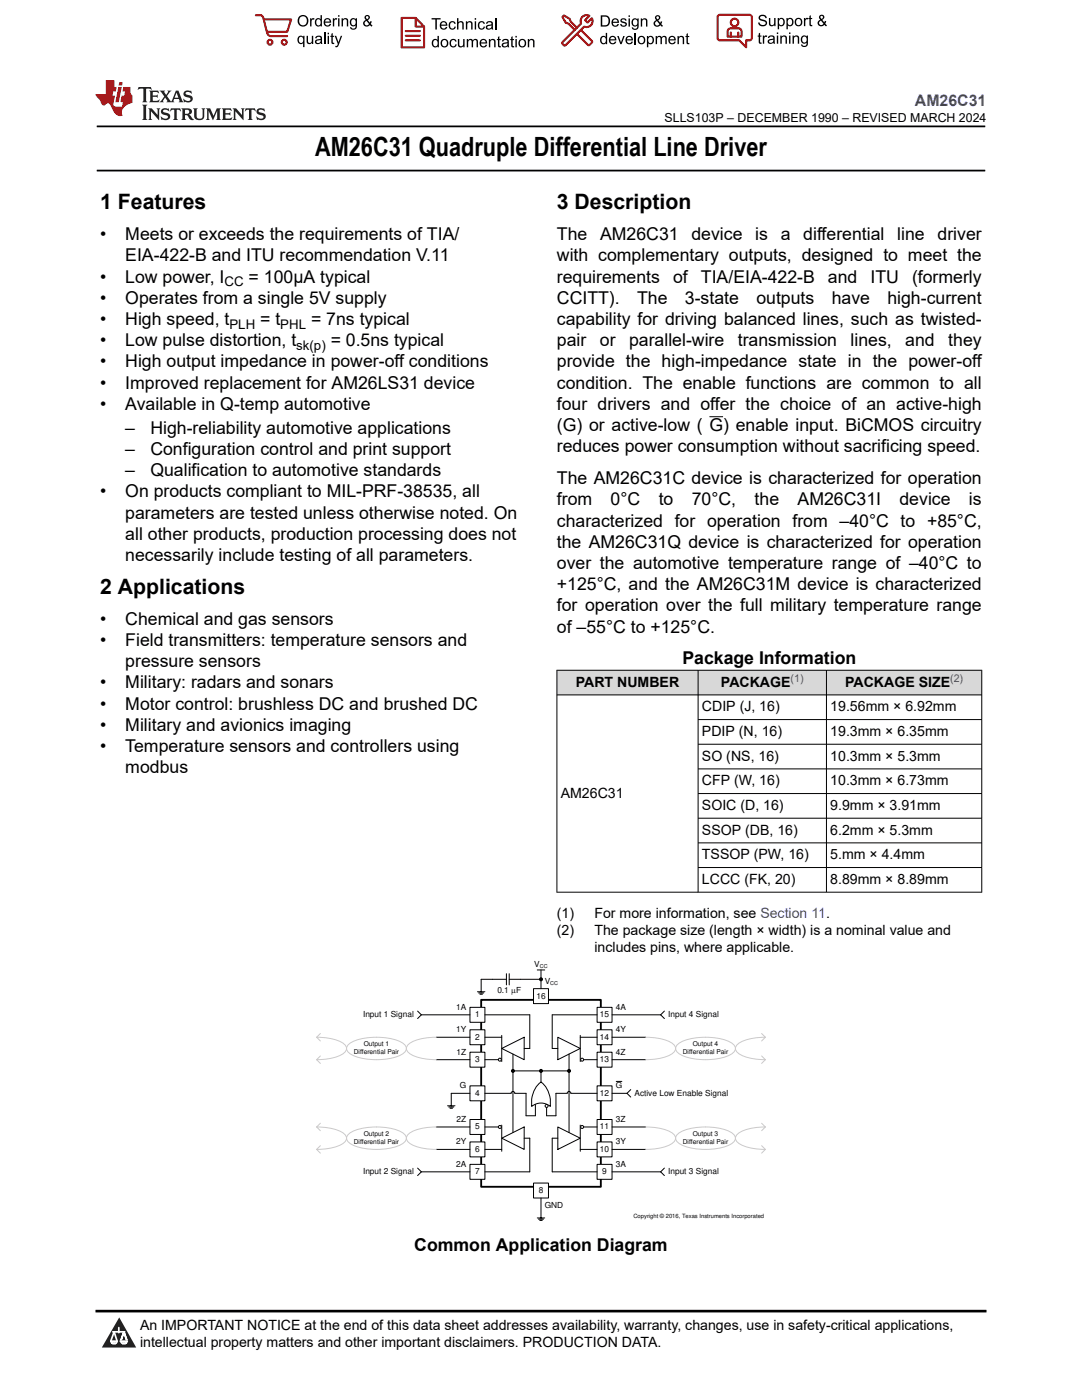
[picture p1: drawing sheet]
<svg xmlns="http://www.w3.org/2000/svg" width="216mm" height="279mm" viewBox="0 0 216 279" stroke-linecap="round" stroke-linejoin="round" font-family="sans-serif">
<path d="M19.3 25.2h177.3M19.3 34h177.3" fill="none" stroke="#000" stroke-width=".35"/>
<path d="M141.6 83.2h2.7" fill="none" stroke="#000" stroke-width=".2"/>
<g fill="#d8d8d8">
<path d="M111.1 133.8h84.8v4.9h-84.8z" fill-rule="evenodd"/>
<path d="M111.2 133.8h28v4.8h-28z" fill-rule="evenodd"/>
<path d="M139.4 133.8h25.4v4.8h-25.4z" fill-rule="evenodd"/>
<path d="M165 133.8h30.8v4.8h-30.8z" fill-rule="evenodd"/>
</g>
<g fill="none" stroke="#000" stroke-width=".2">
<path d="M111.1 133.8h84.9M111.1 138.7h84.9M111.1 133.7v44.4M139.3 133.7v44.4M164.9 133.7v44.4M195.9 133.7v44.4M139.3 143.6h56.7M139.3 148.5h56.7M139.3 153.4h56.7M139.3 158.4h56.7M139.3 163.3h56.7M139.3 168.2h56.7"/>
<path d="M139.3 173.1h56.7M196 178.1h-84.9"/>
</g>
<path d="M96 199.5h23.9v37.4h-23.9z" fill="none" stroke="#000" stroke-width=".37"/>
<path d="M93.8 201h3v3h-3z" fill-rule="evenodd" fill="#fff"/>
<path d="M93.8 201h3v3h-3z" fill="none" stroke="#000" stroke-width=".2"/>
<path d="M93.8 205.5h3v3h-3z" fill-rule="evenodd" fill="#fff"/>
<path d="M93.8 205.5h3v3h-3z" fill="none" stroke="#000" stroke-width=".2"/>
<path d="M93.8 210h3v3h-3z" fill-rule="evenodd" fill="#fff"/>
<path d="M93.8 210h3v3h-3z" fill="none" stroke="#000" stroke-width=".2"/>
<path d="M93.8 216.7h3v3h-3z" fill-rule="evenodd" fill="#fff"/>
<path d="M93.8 216.7h3v3h-3z" fill="none" stroke="#000" stroke-width=".2"/>
<path d="M93.8 223.4h3v3h-3z" fill-rule="evenodd" fill="#fff"/>
<path d="M93.8 223.4h3v3h-3z" fill="none" stroke="#000" stroke-width=".2"/>
<path d="M93.8 227.9h3v3h-3z" fill-rule="evenodd" fill="#fff"/>
<path d="M93.8 227.9h3v3h-3z" fill="none" stroke="#000" stroke-width=".2"/>
<path d="M93.8 232.4h3v3h-3z" fill-rule="evenodd" fill="#fff"/>
<path d="M93.8 232.4h3v3h-3z" fill="none" stroke="#000" stroke-width=".2"/>
<path d="M106.5 236.1h2.9v3h-2.9z" fill-rule="evenodd" fill="#fff"/>
<path d="M106.5 236.1h2.9v3h-2.9z" fill="none" stroke="#000" stroke-width=".2"/>
<path d="M106.5 197.3h2.9v3h-2.9z" fill-rule="evenodd" fill="#fff"/>
<path d="M106.5 197.3h2.9v3h-2.9z" fill="none" stroke="#000" stroke-width=".2"/>
<path d="M119.1 201h3v3h-3z" fill-rule="evenodd" fill="#fff"/>
<path d="M119.1 201h3v3h-3z" fill="none" stroke="#000" stroke-width=".2"/>
<path d="M119.1 205.5h3v3h-3z" fill-rule="evenodd" fill="#fff"/>
<path d="M119.1 205.5h3v3h-3z" fill="none" stroke="#000" stroke-width=".2"/>
<path d="M119.1 210h3v3h-3z" fill-rule="evenodd" fill="#fff"/>
<path d="M119.1 210h3v3h-3z" fill="none" stroke="#000" stroke-width=".2"/>
<path d="M119.1 216.7h3v3h-3z" fill-rule="evenodd" fill="#fff"/>
<path d="M119.1 216.7h3v3h-3z" fill="none" stroke="#000" stroke-width=".2"/>
<path d="M119.1 223.4h3v3h-3z" fill-rule="evenodd" fill="#fff"/>
<path d="M119.1 223.4h3v3h-3z" fill="none" stroke="#000" stroke-width=".2"/>
<path d="M119.1 227.9h3v3h-3z" fill-rule="evenodd" fill="#fff"/>
<path d="M119.1 227.9h3v3h-3z" fill="none" stroke="#000" stroke-width=".2"/>
<path d="M119.1 232.4h3v3h-3z" fill-rule="evenodd" fill="#fff"/>
<path d="M96.8 202.5h8.9M100.1 209.2l4.5-2.2v4.5zM100.1 206.6v5.3M119.1 232.4h3v3h-3z" fill="none" stroke="#000" stroke-width=".2"/>
<circle cx="99.7" cy="211.5" r=".3" fill="#fff"/>
<g fill="none" stroke="#000" stroke-width=".2">
<path d="M96.8 207h3.3M96.8 211.5h2.6M105.7 202.5v6.7h-1.1M111.3 207l4.5 2.2-4.5 2.3zM115.8 206.6v5.3"/>
<circle cx="99.7" cy="211.5" r=".3"/>
</g>
<circle cx="116.2" cy="211.5" r=".3" fill="#fff"/>
<g fill="none" stroke="#000" stroke-width=".2">
<path d="M115.8 207h3.3M116.5 211.5h2.6M119.1 202.5h-8.9v6.7h1.1M100.1 227.2l4.5-2.3v4.5zM100.1 224.5v5.3"/>
<circle cx="116.2" cy="211.5" r=".3"/>
</g>
<circle cx="99.7" cy="224.9" r=".3" fill="#fff"/>
<g fill="none" stroke="#000" stroke-width=".2">
<path d="M96.8 229.4h3.3M96.8 224.9h2.6M104.6 227.2h1.1v6.7h-8.9M110.2 233.9h8.9M111.3 224.9l4.5 2.3-4.5 2.2zM115.8 224.5v5.3"/>
<circle cx="99.7" cy="224.9" r=".3"/>
</g>
<circle cx="116.2" cy="224.9" r=".3" fill="#fff"/>
<g fill="none" stroke="#000" stroke-width=".2">
<path d="M102.4 213.7h11.1M107.6 216.2l.3-.2a5.2 5.2 0 0 1 1.9 4.8 2.92 2.92 0 0 0-3.7 0 5.6 5.6 0 0 1 1.5-4.6zM106.8 220.4v2.3M109.1 221v1.7M111.3 227.2h-1.1v6.7M115.8 229.4h3.3M116.5 224.9h2.6"/>
<circle cx="116.2" cy="224.9" r=".3"/>
</g>
<circle cx="109.1" cy="220.7" r=".3" fill="#fff"/>
<g fill="none" stroke="#000" stroke-width=".2">
<path d="M95.3 197.9h1.5M95.5 198.2h1M95.8 198.4h.5M101 194.3v2.3M101 195.4h-5v2.5M101.6 194.3v2.3M101.6 195.4h6.3M107.2 193.6h1.5M107.9 193.6v3.7M83.3 201.8l.8 .7M84.1 202.5h9.7M84.1 202.5l-.8 .8"/>
<path d="M87.1 207h6.7M87.1 211.5h6.7M93.8 218.2h-3.8v2.5M96.8 218.2h5.2a.37 .37 0 0 1 .4-.4 .37 .37 0 0 1 .3 .4h2.3v4.5h1.8M102.4 210.4v15.6M107.9 213.7v2.3M113.5 210.4v15.6M119.1 218.2h-5.2a.37 .37 0 0 0-.4-.4 .37 .37 0 0 0-.3 .4h-2.3v4.5h-1.8M122.1 218.2h3M122.1 202.5h9.7M122.1 207h6.7M122.1 211.5h6.7"/>
<path d="M123 215.8h1.1M125.1 218.2l.8 .7M125.9 217.5l-.8 .7M131.8 202.5l.8 .8M132.6 201.8l-.8 .7M83.3 233.1l.8 .8M84.1 233.9h9.7M84.1 233.9l-.8 .7M87.1 224.9h6.7M87.1 229.4h6.7M89.3 220.7h1.5M89.5 220.9h1"/>
<path d="M89.8 221.2h.5M107.9 239.1v4M122.1 233.9h9.7M122.1 224.9h6.7M122.1 229.4h6.7M131.8 233.9l.8 .7M132.6 233.1l-.8 .8M107.2 243.1h1.5M107.5 243.3h.9M107.7 243.6h.5"/>
<circle cx="107.9" cy="195.4" r=".3"/>
<circle cx="102.4" cy="213.7" r=".3"/>
<circle cx="107.9" cy="213.7" r=".3"/>
<circle cx="113.5" cy="213.7" r=".3"/>
<circle cx="109.1" cy="220.7" r=".3"/>
</g>
<g fill="#000">
<circle cx="107.9" cy="195.4" r=".3"/>
<circle cx="102.4" cy="213.7" r=".3"/>
<circle cx="107.9" cy="213.7" r=".3"/>
<circle cx="113.5" cy="213.7" r=".3"/>
</g>
<g fill="none" stroke="#cacaca" stroke-width=".2">
<path d="M63.2 207h1.1a7.7 7.7 0 0 1 4.5 1.5l.3 .3a1.93 1.93 0 0 0 1.5 1.9 13 13 0 0 0 9.7-.3 1.72 1.72 0 0 0 .9-1.6 5.2 5.2 0 0 1 3.8-1.7l2.1-.1M63.2 211.5l1.1-.1a7.7 7.7 0 0 0 4.5-1.4l.3-.4a1.93 1.93 0 0 1 1.5-1.8 13 13 0 0 1 9.7 .3 1.72 1.72 0 0 1 .9 1.5 5.2 5.2 0 0 0 3.8 1.7l2.1 .2M63.2 211.5l.7 .7M63.2 207l.7 .8M63.9 210.7l-.7 .8M63.9 206.3l-.7 .7M128.8 207h1.1a7.7 7.7 0 0 1 4.5 1.5l.3 .3a1.93 1.93 0 0 0 1.5 1.9 13 13 0 0 0 9.7-.3 1.72 1.72 0 0 0 .9-1.6 5.2 5.2 0 0 1 3.8-1.7l2.1-.1M128.8 211.5l1.1-.1a7.7 7.7 0 0 0 4.5-1.4l.3-.4a1.93 1.93 0 0 1 1.5-1.8 13 13 0 0 1 9.7 .3 1.72 1.72 0 0 1 .9 1.5 5.2 5.2 0 0 0 3.8 1.7l2.1 .2M152 206.3l.7 .7M152 210.7l.7 .8M152.7 207l-.7 .8M152.7 211.5l-.7 .7"/>
<path d="M63.2 224.9h1.1a7.7 7.7 0 0 1 4.5 1.5l.3 .3a1.93 1.93 0 0 0 1.5 1.9 13 13 0 0 0 9.7-.3 1.72 1.72 0 0 0 .9-1.6 5.2 5.2 0 0 1 3.8-1.6l2.1-.2M63.2 229.4h1.1a7.7 7.7 0 0 0 4.5-1.5l.3-.3a1.93 1.93 0 0 1 1.5-1.9 13 13 0 0 1 9.7 .3 1.72 1.72 0 0 1 .9 1.6 5.2 5.2 0 0 0 3.8 1.6l2.1 .2M63.2 229.4l.7 .7M63.2 224.9l.7 .8M63.9 228.6l-.7 .8M63.9 224.2l-.7 .7M128.8 224.9h1.1a7.7 7.7 0 0 1 4.5 1.5l.3 .3a1.93 1.93 0 0 0 1.5 1.9 13 13 0 0 0 9.7-.3 1.72 1.72 0 0 0 .9-1.6 5.2 5.2 0 0 1 3.8-1.6l2.1-.2M128.8 229.4h1.1a7.7 7.7 0 0 0 4.5-1.5l.3-.3a1.93 1.93 0 0 1 1.5-1.9 13 13 0 0 1 9.7 .3 1.72 1.72 0 0 1 .9 1.6 5.2 5.2 0 0 0 3.8 1.6l2.1 .2M152 224.2l.7 .7M152 228.6l.7 .8M152.7 224.9l-.7 .8M152.7 229.4l-.7 .7"/>
</g>
<path d="M0 0h215.9v23.8h-215.9z" fill-rule="evenodd" fill="#fff"/>
<path d="M27.7 17.4l-.2 .6 .5-.3h.6v.1v2.2l-.2 .4h1l-.2-.4v-2.2v-.1h.5l.5 .3-.1-.6zM29.8 18.1l.2 .4v1.5l-.2 .4h1.9l.1-.6a1.08 1.08 0 0 1-1.3 .2v-.7h.6l.4 .2v-.6l-.4 .2h-.6v-.6l.2-.1a1 1 0 0 1 1 .2l-.1-.5zM31.8 18.1l1 1.1-1 1.2h.9l-.2-.2 .4-.7 .5 .7-.2 .2h1.6l-.2-.2 .1-.4h1l.1 .4-.1 .2h.9l-.2-.3-.8-2h-.5l-1 2.2-.8-1.1 .9-1.1h-.8l.2 .2-.5 .7-.3-.7 .1-.2zM35.2 18.5l.4 1h-.8zM36.8 18.2a.65 .65 0 0 0-.2 .7 .65 .65 0 0 0 .6 .5l.7 .2 .1 .2a.79 .79 0 0 1-.7 .4 .79 .79 0 0 1-.7-.5l.1 .7 .2-.1a.93 .93 0 0 0 1.1 .1 .93 .93 0 0 0 .4-1 1.46 1.46 0 0 0-1.2-.6l-.1-.3a1.09 1.09 0 0 1 1.2 .2l-.2-.6-.1 .1-.6-.2zM28.4 20.9l.2 .4v2.3l-.2 .3h1l-.2-.3v-2.3l.2-.4zM29.6 21.6l.2 .4v1.6l-.2 .3h.8l-.3-.3v-1.4l1.7 1.8v-2l.2-.4h-.8l.2 .2 .1 1.1-1.2-1.3zM32.3 21.8a.65 .65 0 0 0-.2 .7 .65 .65 0 0 0 .7 .4l.6 .2 .1 .2a.79 .79 0 0 1-.7 .4 .79 .79 0 0 1-.7-.5l.1 .7 .2-.1a.93 .93 0 0 0 1.1 .1 .93 .93 0 0 0 .4-.9 1.46 1.46 0 0 0-1.2-.6l-.1-.4a1.09 1.09 0 0 1 1.2 .2l-.2-.6-.1 .1-.6-.1zM34.1 21.6l-.1 .7a.63 .63 0 0 1 .7-.4l.1 1.7-.3 .3h1l-.2-.3v-1.7a.66 .66 0 0 1 .8 .4l-.1-.7zM36.2 21.6l.2 .4v1.6l-.2 .3h.9l-.2-.2v-.7h.5l.1 .2a.79 .79 0 0 0 1.2 .6l-1-.9a.61 .61 0 0 0 .6-.6 .61 .61 0 0 0-.5-.6zM36.9 21.9h.2a.47 .47 0 0 1 .5 .1 .47 .47 0 0 1 .1 .5l-.2 .2h-.6zM38.5 21.6l.2 .2a2.27 2.27 0 0 0 .4 2 1.04 1.04 0 0 0 1.7-.7v-1.3l.2-.2h-.8l.2 .4v1.1a.6 .6 0 0 1-.6 .6 .6 .6 0 0 1-.6-.6v-1.1l.3-.4zM41.1 21.6l.2 .4v1.6l-.2 .3h.7l-.2-.3v-1.5l.9 1.9 .8-1.9v1.5l-.2 .3h1l-.3-.3v-1.6l.3-.4h-.8l-.7 1.5-.7-1.5zM44.3 21.6l.2 .4v1.6l-.2 .3h1.9l.1-.5a1.09 1.09 0 0 1-1.3 .1v-.6h.6l.4 .1v-.6l-.4 .2h-.6v-.6l.2-.1a1.01 1.01 0 0 1 1 .3l-.1-.6zM46.4 21.6l.3 .4v1.6l-.3 .3h.8l-.2-.3v-1.4l1.6 1.8v-2l.2-.4h-.7l.2 .2v1.1l-1.2-1.3zM49 21.6l-.1 .7a.63 .63 0 0 1 .8-.4v1.7l-.3 .3h1l-.2-.3v-1.7a.66 .66 0 0 1 .8 .4l-.1-.7zM51.4 21.8a.65 .65 0 0 0-.2 .7 .65 .65 0 0 0 .6 .4l.6 .2 .2 .2a.79 .79 0 0 1-.8 .4 .79 .79 0 0 1-.6-.5l.1 .7 .2-.1a.93 .93 0 0 0 1 .1 .93 .93 0 0 0 .5-.9 1.46 1.46 0 0 0-1.3-.6l-.1-.4a1.09 1.09 0 0 1 1.3 .2l-.2-.6-.2 .1-.5-.1z" fill="#231f20"/>
<path d="M21.1 16v2.8h-2.1l.1 .3 .9 1a.95 .95 0 0 0 .9 .9 .59 .59 0 0 1 .6-.4 .59 .59 0 0 1 .5 .4l.4 .8a1.59 1.59 0 0 0 2.1 1.3 1.61 1.61 0 0 1 1-2.2l1-.4-.1-1.5a1.59 1.59 0 0 1-.4-1.6h-1.4l-.2 .9h.5l-.1 .8h-.5l-.2 1v.2l.4 .1-.2 .9h-.6a.73 .73 0 0 1-1.1-.7l.3-1.5h-.5l.2-.8h.5l.2-.9h-.5v-1.4zM23.6 17.4l-.6 3h.7l.6-3zM23.8 16.4l-.1 .7h.7l.1-.7z" fill="#ed1c24"/>
<g fill="#000">
<path d="M59.4 4.2a1.12 1.12 0 0 1 2.2 0 1.12 1.12 0 0 1-2.2 0zM59.9 3.5a.89 .89 0 0 0-.1 1.1 .89 .89 0 0 0 1.1 .4 .88 .88 0 0 0 .3-1.3 .88 .88 0 0 0-1.3-.2z" fill-rule="evenodd"/>
<path d="M59.5 7.3l.5-.2 .5 .3v-.3h.3v2.3h-.3v-.8a.74 .74 0 0 1-1 0 .74 .74 0 0 1-.1-1zM59.8 7.5a.57 .57 0 0 0-.2 .7 .57 .57 0 0 0 .8 .2 .57 .57 0 0 0 .1-.7 .57 .57 0 0 0-.7-.2z" fill-rule="evenodd"/>
<path d="M61.9 3.6h.2v.3l.2-.2 .3-.1 .2 .1-.1 .3a.36 .36 0 0 0-.5 0 .36 .36 0 0 0 0 .4v.9h-.3z" fill-rule="evenodd"/>
<path d="M61.2 7.1h.3v.9a.41 .41 0 0 0 .4 .6 .41 .41 0 0 0 .3-.6v-.9h.3v1.7h-.2v-.3a.58 .58 0 0 1-.7 .3 .58 .58 0 0 1-.4-.6z" fill-rule="evenodd"/>
<path d="M63 3.8l.5-.2 .5 .2v-.8h.2v2.3h-.2v-.2a.75 .75 0 0 1-1-.1 .75 .75 0 0 1-.1-1zM63.2 4a.57 .57 0 0 0-.1 .7 .57 .57 0 0 0 .8 .2 .57 .57 0 0 0 .1-.7 .57 .57 0 0 0-.8-.2z" fill-rule="evenodd"/>
<path d="M63 7.3a.74 .74 0 0 1 1-.1 .74 .74 0 0 1 .3 .9v.7h-.3v-.2a.57 .57 0 0 1-.8 .2 .57 .57 0 0 1-.2-.8l1-.3a.41 .41 0 0 0-.4-.4 .41 .41 0 0 0-.4 .4l-.3-.1zM63.2 8.2a.35 .35 0 0 0 .2 .5 .35 .35 0 0 0 .5-.3l.1-.4z" fill-rule="evenodd"/>
<path d="M65.4 6.5h.3v.3h-.3zM65.4 7.1h.3v1.7h-.3z" fill-rule="evenodd"/>
<path d="M64.8 3.8a.76 .76 0 0 1 .9-.1 .76 .76 0 0 1 .4 .8h-1.2a.47 .47 0 0 0 .3 .6 .47 .47 0 0 0 .6-.4l.3 .1a.82 .82 0 0 1-1.3 .3 .82 .82 0 0 1 0-1.3zM65 4l-.1 .3h.9l-.3-.4z" fill-rule="evenodd"/>
<path d="M66.4 3.6h.3v.3l.1-.2 .4-.1 .1 .1-.1 .3a.36 .36 0 0 0-.4 0 .36 .36 0 0 0-.1 .4v.9h-.3z" fill-rule="evenodd"/>
<path d="M66.1 6.7l.3-.1v.5h.3v.3h-.3v.9l.1 .2h.2v.3a.41 .41 0 0 1-.4-.1 .41 .41 0 0 1-.2-.4v-.9h-.2v-.3h.2z" fill-rule="evenodd"/>
<path d="M66.8 7.1h.3l.4 1.4 .5-1.4h.3l-.6 1.7a.57 .57 0 0 1-.8 .6v-.3a.37 .37 0 0 0 .5-.3z" fill-rule="evenodd"/>
<path d="M67.5 3h.2v.3h-.2zM67.5 3.6h.2v1.7h-.2z" fill-rule="evenodd"/>
<path d="M68.2 3.6h.2v.3a.58 .58 0 0 1 .7-.3 .58 .58 0 0 1 .4 .7v1h-.3v-1a.4 .4 0 0 0-.4-.5 .4 .4 0 0 0-.4 .6v.9h-.2z" fill-rule="evenodd"/>
<path d="M70 3.8l.5-.2 .5 .2v-.2h.2v1.5a.71 .71 0 0 1-.5 .8 .71 .71 0 0 1-.8-.5h.2a.46 .46 0 0 0 .6 .3 .46 .46 0 0 0 .3-.6 .78 .78 0 0 1-1.1-.2 .78 .78 0 0 1 .1-1.1zM70.2 4a.53 .53 0 0 0-.1 .8 .53 .53 0 0 0 .8 0 .54 .54 0 0 0 0-.7 .54 .54 0 0 0-.7-.1z" fill-rule="evenodd"/>
<path d="M72.9 3.1a.53 .53 0 0 1 .8 .1 .53 .53 0 0 1-.3 .8l.4 .5 .1-.3 .3 .1-.2 .5 .3 .3-.2 .2-.3-.3a.71 .71 0 0 1-1.2 .1 .71 .71 0 0 1 .4-1.1l-.3-.5zM73 3.5a.3 .3 0 0 0 .6 0 .3 .3 0 0 0-.6 0zM72.9 4.3a.45 .45 0 0 0 0 .7 .45 .45 0 0 0 .7-.2l-.5-.6z" fill-rule="evenodd"/>
<path d="M86.1 3.6h1.8v.3h-.7v2h-.3v-2h-.8z" fill-rule="evenodd"/>
<path d="M86.3 8l.5-.2 .5 .2v-.8h.3v2.2h-.3v-.2a.76 .76 0 0 1-1 0 .76 .76 0 0 1-.1-1zM86.6 8.1a.58 .58 0 0 0-.2 .8 .58 .58 0 0 0 .8 .2 .58 .58 0 0 0 .1-.8 .58 .58 0 0 0-.7-.2z" fill-rule="evenodd"/>
<path d="M88.2 7.9a.81 .81 0 0 1 1.1 .2 .81 .81 0 0 1-.2 1.1 .81 .81 0 0 1-1.1-.1l-.1-.8zM88.3 8.1a.57 .57 0 0 0 0 .9 .57 .57 0 0 0 .8 0 .57 .57 0 0 0 0-.8 .57 .57 0 0 0-.8-.1z" fill-rule="evenodd"/>
<path d="M88 4.4a.77 .77 0 0 1 .9-.1 .77 .77 0 0 1 .4 .8h-1.3a.48 .48 0 0 0 .4 .6 .48 .48 0 0 0 .6-.3h.3a.83 .83 0 0 1-1.3 .4 .83 .83 0 0 1 0-1.4zM88.2 4.6l-.2 .3h1l-.3-.4z" fill-rule="evenodd"/>
<path d="M89.7 4.4a.7 .7 0 0 1 1.2 .3l-.2 .1a.45 .45 0 0 0-.6-.3 .45 .45 0 0 0-.3 .6 .45 .45 0 0 0 .3 .6 .45 .45 0 0 0 .6-.4h.3a.76 .76 0 0 1-1.1 .6 .76 .76 0 0 1-.3-1.1z" fill-rule="evenodd"/>
<path d="M89.9 8a.7 .7 0 0 1 1.2 .3h-.3a.45 .45 0 0 0-.5-.3 .45 .45 0 0 0-.3 .6 .45 .45 0 0 0 .3 .6 .45 .45 0 0 0 .6-.4l.2 .1a.76 .76 0 0 1-1 .5 .76 .76 0 0 1-.4-1.1z" fill-rule="evenodd"/>
<path d="M91.2 3.6h.3v.8a.59 .59 0 0 1 .7-.2 .59 .59 0 0 1 .3 .7v1h-.2v-1a.4 .4 0 0 0-.5-.4 .4 .4 0 0 0-.3 .5v.9h-.3z" fill-rule="evenodd"/>
<path d="M91.4 7.8h.2v.9a.41 .41 0 0 0 .5 .5 .41 .41 0 0 0 .3-.5v-.9h.3v1.6h-.3v-.2a.58 .58 0 0 1-.7 .3 .58 .58 0 0 1-.3-.7z" fill-rule="evenodd"/>
<path d="M93 4.2h.2v.3a.59 .59 0 0 1 .7-.3 .59 .59 0 0 1 .4 .7v1h-.3v-1a.41 .41 0 0 0-.4-.5 .41 .41 0 0 0-.4 .6v.9h-.2z" fill-rule="evenodd"/>
<path d="M93.1 7.8h.3v.2a.56 .56 0 0 1 1 0 .54 .54 0 0 1 .6-.2 .54 .54 0 0 1 .4 .5v1.1h-.3v-1a.34 .34 0 0 0-.3-.4 .34 .34 0 0 0-.4 .3v1.1h-.3v-1a.38 .38 0 0 0-.5-.4 .38 .38 0 0 0-.2 .6v.8h-.3z" fill-rule="evenodd"/>
<path d="M94.7 3.6h.3v.3h-.3zM94.7 4.2h.3v1.7h-.3z" fill-rule="evenodd"/>
<path d="M95.5 4.4a.7 .7 0 0 1 1.3 .3l-.3 .1a.45 .45 0 0 0-.6-.3 .45 .45 0 0 0-.3 .6 .45 .45 0 0 0 .3 .6 .45 .45 0 0 0 .6-.4h.3a.76 .76 0 0 1-1.1 .6 .76 .76 0 0 1-.3-1.1z" fill-rule="evenodd"/>
<path d="M95.9 8a.77 .77 0 0 1 .9-.2 .77 .77 0 0 1 .4 .9h-1.2a.48 .48 0 0 0 .3 .5 .48 .48 0 0 0 .6-.3h.3a.83 .83 0 0 1-1.3 .4 .83 .83 0 0 1 0-1.3zM96.1 8.1l-.1 .4h.9l-.2-.5z" fill-rule="evenodd"/>
<path d="M97.5 7.8h.3v.2a.59 .59 0 0 1 .7-.2 .59 .59 0 0 1 .4 .6v1h-.3v-1a.41 .41 0 0 0-.5-.4 .41 .41 0 0 0-.3 .5v.9h-.3z" fill-rule="evenodd"/>
<path d="M97.1 4.4a.74 .74 0 0 1 1-.1 .74 .74 0 0 1 .3 .9v.7h-.3v-.2a.59 .59 0 0 1-.8 .2 .59 .59 0 0 1-.3-.8l1.1-.3a.42 .42 0 0 0-.4-.4 .42 .42 0 0 0-.5 .4l-.2-.1zM97.3 5.3a.36 .36 0 0 0 .2 .5 .36 .36 0 0 0 .5-.2l.1-.5z" fill-rule="evenodd"/>
<path d="M99.4 7.4l.2-.2v.6h.3v.2h-.3v1l.1 .2h.2l.1 .2a.41 .41 0 0 1-.5 0 .41 .41 0 0 1-.1-.4v-1h-.2v-.2h.2z" fill-rule="evenodd"/>
<path d="M100.3 8a.74 .74 0 0 1 .9-.2 .74 .74 0 0 1 .3 .9l.1 .7h-.3v-.2a.59 .59 0 0 1-.8 .3 .59 .59 0 0 1-.3-.8l1-.3a.42 .42 0 0 0-.3-.4 .42 .42 0 0 0-.5 .3h-.3zM100.5 8.8a.36 .36 0 0 0 .1 .5 .36 .36 0 0 0 .5-.2l.2-.5z" fill-rule="evenodd"/>
<path d="M102 7.4l.3-.2v.6h.3v.2h-.3v1l.1 .2h.2v.2a.41 .41 0 0 1-.5 0 .41 .41 0 0 1-.1-.4v-1h-.2v-.2h.2z" fill-rule="evenodd"/>
<path d="M102.8 7.2h.3v.3h-.3zM102.8 7.8h.3v1.6h-.3z" fill-rule="evenodd"/>
<path d="M103.7 7.9a.81 .81 0 0 1 1.1 .2 .81 .81 0 0 1-.1 1.1 .81 .81 0 0 1-1.2-.1v-.8zM103.9 8.1a.57 .57 0 0 0-.1 .9 .57 .57 0 0 0 .8 0 .57 .57 0 0 0 0-.8 .57 .57 0 0 0-.7-.1z" fill-rule="evenodd"/>
<path d="M105.3 7.8h.3v.2a.59 .59 0 0 1 .7-.2 .59 .59 0 0 1 .4 .6v1h-.3v-1a.41 .41 0 0 0-.5-.4 .41 .41 0 0 0-.3 .5v.9h-.3z" fill-rule="evenodd"/>
<path d="M119.9 3.1h.7a1.12 1.12 0 0 1 1.1 1.1 1.12 1.12 0 0 1-1 1.1h-.8zM120.2 3.3v1.7h.4a.86 .86 0 0 0 .8-.8 .86 .86 0 0 0-.8-.9z" fill-rule="evenodd"/>
<path d="M119.9 7.4l.5-.3 .5 .3v-.8h.2v2.2h-.2v-.2a.75 .75 0 0 1-1 0 .75 .75 0 0 1-.1-1zM120.1 7.5a.57 .57 0 0 0-.1 .8 .57 .57 0 0 0 .8 .2 .57 .57 0 0 0 .1-.8 .57 .57 0 0 0-.8-.2z" fill-rule="evenodd"/>
<path d="M121.7 7.4a.76 .76 0 0 1 .9-.2 .76 .76 0 0 1 .4 .9h-1.2a.47 .47 0 0 0 .3 .5 .47 .47 0 0 0 .6-.3h.3a.82 .82 0 0 1-1.3 .4 .82 .82 0 0 1 0-1.3zM121.9 7.5l-.1 .3h.9l-.3-.4z" fill-rule="evenodd"/>
<path d="M122.2 3.9a.76 .76 0 0 1 .9-.2 .76 .76 0 0 1 .4 .9h-1.2a.47 .47 0 0 0 .4 .5 .47 .47 0 0 0 .5-.3h.3a.82 .82 0 0 1-1.3 .4 .82 .82 0 0 1 0-1.3zM122.5 4l-.2 .3h.9l-.2-.4z" fill-rule="evenodd"/>
<path d="M123.9 3.8a.71 .71 0 0 1 1.1 .3h-.2a.32 .32 0 0 0-.4-.3 .32 .32 0 0 0-.3 .4h.1a.75 .75 0 0 1 .9 .8 .72 .72 0 0 1-.7 .3 .72 .72 0 0 1-.7-.5h.3a.36 .36 0 0 0 .4 .4 .36 .36 0 0 0 .3-.5 .8 .8 0 0 1-.9-.7z" fill-rule="evenodd"/>
<path d="M123.2 7.2h.3l.4 1.3 .5-1.3h.3l-.7 1.6h-.2z" fill-rule="evenodd"/>
<path d="M125.4 3.1h.3v.3h-.3zM125.4 3.7h.3v1.6h-.3z" fill-rule="evenodd"/>
<path d="M125 7.4a.76 .76 0 0 1 .9-.2 .76 .76 0 0 1 .4 .9h-1.2a.47 .47 0 0 0 .3 .5 .47 .47 0 0 0 .6-.3h.3a.82 .82 0 0 1-1.3 .4 .82 .82 0 0 1 0-1.3zM125.2 7.5l-.1 .3h.9l-.2-.4z" fill-rule="evenodd"/>
<path d="M126.2 3.9l.5-.3 .5 .3v-.2h.2v1.4a.71 .71 0 0 1-.5 .8 .71 .71 0 0 1-.8-.5l.2 .1a.46 .46 0 0 0 .6 .2 .46 .46 0 0 0 .3-.6 .78 .78 0 0 1-1.1-.1 .78 .78 0 0 1 .1-1.1zM126.4 4a.53 .53 0 0 0-.1 .8 .53 .53 0 0 0 .8 0 .54 .54 0 0 0 0-.7 .54 .54 0 0 0-.7-.1z" fill-rule="evenodd"/>
<path d="M127.5 7.3a.8 .8 0 0 1 1.1 .2 .8 .8 0 0 1-.1 1.1 .8 .8 0 0 1-1.2-.1v-.8zM127.7 7.5a.56 .56 0 0 0-.1 .9 .56 .56 0 0 0 .8-.1 .56 .56 0 0 0 0-.7 .56 .56 0 0 0-.7-.1z" fill-rule="evenodd"/>
<path d="M127.9 3.7h.2v.2a.58 .58 0 0 1 .7-.2 .58 .58 0 0 1 .4 .6v1h-.3v-1a.4 .4 0 0 0-.4-.4 .4 .4 0 0 0-.4 .5v.9h-.2z" fill-rule="evenodd"/>
<path d="M129.1 7.2h.2v.2a.72 .72 0 0 1 1-.1 .72 .72 0 0 1 .2 1 .64 .64 0 0 1-.5 .5 .64 .64 0 0 1-.6-.2v.8h-.3zM129.5 7.5a.56 .56 0 0 0-.2 .8 .56 .56 0 0 0 .8 .2 .56 .56 0 0 0 .1-.8 .56 .56 0 0 0-.7-.2z" fill-rule="evenodd"/>
<path d="M130.8 7.2h.3v.2a.55 .55 0 0 1 .9 0 .53 .53 0 0 1 .6-.3 .53 .53 0 0 1 .4 .6v1.1h-.2v-1a.34 .34 0 0 0-.3-.4 .34 .34 0 0 0-.4 .3v1.1h-.3v-1a.37 .37 0 0 0-.5-.4 .37 .37 0 0 0-.2 .6v.8h-.3z" fill-rule="evenodd"/>
<path d="M130.8 3.2a.53 .53 0 0 1 .9 .1 .53 .53 0 0 1-.4 .8l.4 .5 .2-.4 .2 .1-.2 .5 .4 .3-.2 .3-.3-.4a.71 .71 0 0 1-1.2 .1 .71 .71 0 0 1 .3-1.1l-.2-.5zM130.9 3.6a.3 .3 0 0 0 .6 0 .3 .3 0 0 0-.6 0zM130.9 4.3a.45 .45 0 0 0 0 .7 .45 .45 0 0 0 .7-.2l-.5-.6z" fill-rule="evenodd"/>
<path d="M133.6 7.4a.76 .76 0 0 1 .9-.2 .76 .76 0 0 1 .3 .9h-1.2a.47 .47 0 0 0 .4 .5 .47 .47 0 0 0 .6-.3h.2a.82 .82 0 0 1-1.2 .4 .82 .82 0 0 1 0-1.3zM133.8 7.5l-.2 .3h1l-.3-.4z" fill-rule="evenodd"/>
<path d="M135.2 7.2h.2v.2a.58 .58 0 0 1 .7-.2 .58 .58 0 0 1 .4 .6v1h-.3v-1a.4 .4 0 0 0-.4-.4 .4 .4 0 0 0-.3 .5v.9h-.3z" fill-rule="evenodd"/>
<path d="M137 6.8l.3-.2v.6h.2v.2h-.2v1v.2h.2l.1 .2a.41 .41 0 0 1-.5 0 .41 .41 0 0 1-.1-.5v-.9h-.2v-.2h.2z" fill-rule="evenodd"/>
<path d="M151.6 3.1a.88 .88 0 0 1 1.4 .5h-.3a.49 .49 0 0 0-.5-.5 .49 .49 0 0 0-.5 .6l.1 .1a1.06 1.06 0 0 1 1.2 1 .95 .95 0 0 1-.9 .4 .95 .95 0 0 1-.8-.7h.3a.58 .58 0 0 0 .6 .5 .58 .58 0 0 0 .5-.6l-.2-.1a.95 .95 0 0 1-1.1-.9z" fill-rule="evenodd"/>
<path d="M151.4 6.7l.3-.2v.6h.2v.2h-.2v1v.2h.2l.1 .2a.41 .41 0 0 1-.5 0 .41 .41 0 0 1-.1-.5v-.9h-.2v-.2h.2z" fill-rule="evenodd"/>
<path d="M152.2 7.1h.3v.2l.1-.2h.4h.1l-.1 .3a.36 .36 0 0 0-.4 0 .36 .36 0 0 0-.1 .5v.8h-.3z" fill-rule="evenodd"/>
<path d="M153.3 7.3a.74 .74 0 0 1 1-.2 .74 .74 0 0 1 .3 .9l.1 .7h-.3l-.1-.2a.57 .57 0 0 1-.8 .3 .57 .57 0 0 1-.1-.9l.9-.2a.41 .41 0 0 0-.4-.4 .41 .41 0 0 0-.4 .3h-.3zM153.5 8.1a.35 .35 0 0 0 .2 .5 .35 .35 0 0 0 .5-.2l.1-.5z" fill-rule="evenodd"/>
<path d="M153.4 3.6h.3v.9a.41 .41 0 0 0 .4 .5 .41 .41 0 0 0 .4-.5v-.9h.2v1.6h-.2v-.2a.58 .58 0 0 1-.7 .2 .58 .58 0 0 1-.4-.6z" fill-rule="evenodd"/>
<path d="M155 6.5h.3v.3h-.3zM155 7.1h.3v1.6h-.3z" fill-rule="evenodd"/>
<path d="M155.2 3.6h.2v.2a.72 .72 0 0 1 1-.1 .72 .72 0 0 1 .2 1 .64 .64 0 0 1-.5 .5 .64 .64 0 0 1-.6-.2v.8h-.3zM155.6 3.9a.56 .56 0 0 0-.2 .8 .56 .56 0 0 0 .8 .2 .56 .56 0 0 0 .1-.8 .56 .56 0 0 0-.7-.2z" fill-rule="evenodd"/>
<path d="M155.7 7.1h.3v.2a.58 .58 0 0 1 .7-.2 .58 .58 0 0 1 .3 .6v1h-.3v-1a.4 .4 0 0 0-.4-.4 .4 .4 0 0 0-.3 .5v.9h-.3z" fill-rule="evenodd"/>
<path d="M156.9 3.6h.3v.2a.72 .72 0 0 1 .9-.1 .72 .72 0 0 1 .2 1 .64 .64 0 0 1-.4 .5 .64 .64 0 0 1-.7-.2v.8h-.3zM157.3 3.9a.56 .56 0 0 0-.1 .8 .56 .56 0 0 0 .7 .2 .56 .56 0 0 0 .2-.8 .56 .56 0 0 0-.8-.2z" fill-rule="evenodd"/>
<path d="M157.4 6.5h.3v.3h-.3zM157.4 7.1h.3v1.6h-.3z" fill-rule="evenodd"/>
<path d="M158.1 7.1h.3v.2a.58 .58 0 0 1 .7-.2 .58 .58 0 0 1 .4 .6v1h-.3v-1a.4 .4 0 0 0-.5-.4 .4 .4 0 0 0-.3 .5v.9h-.3z" fill-rule="evenodd"/>
<path d="M158.8 3.7a.8 .8 0 0 1 1.1 .2 .8 .8 0 0 1-.1 1.1 .8 .8 0 0 1-1.1-.1l-.1-.8zM159 3.9a.56 .56 0 0 0-.1 .9 .56 .56 0 0 0 .9 0 .56 .56 0 0 0-.1-.8 .56 .56 0 0 0-.7-.1z" fill-rule="evenodd"/>
<path d="M160 7.3l.5-.2 .5 .2v-.2h.2v1.4a.71 .71 0 0 1-.5 .9 .71 .71 0 0 1-.9-.5h.3a.46 .46 0 0 0 .6 .2 .46 .46 0 0 0 .2-.6 .78 .78 0 0 1-1-.1 .78 .78 0 0 1 .1-1.1zM160.2 7.4a.53 .53 0 0 0-.1 .8 .53 .53 0 0 0 .8 0 .54 .54 0 0 0 0-.7 .54 .54 0 0 0-.7-.1z" fill-rule="evenodd"/>
<path d="M160.4 3.6h.3v.2l.1-.2h.4h.1l-.1 .3a.36 .36 0 0 0-.4 0 .36 .36 0 0 0-.1 .5v.8h-.3z" fill-rule="evenodd"/>
<path d="M161.5 3.2l.3-.2v.6h.3v.2h-.3v1v.2h.3v.2a.41 .41 0 0 1-.5 0 .41 .41 0 0 1-.1-.5v-.9h-.2v-.2h.2z" fill-rule="evenodd"/>
<path d="M163.6 3.1a.53 .53 0 0 1 .8 .1 .53 .53 0 0 1-.3 .8l.4 .5 .1-.3h.3l-.2 .5 .3 .3-.2 .3-.3-.3a.71 .71 0 0 1-1.2 .1 .71 .71 0 0 1 .4-1.2l-.3-.5zM163.7 3.5a.3 .3 0 0 0 .5 0 .3 .3 0 0 0-.5 0zM163.6 4.2a.45 .45 0 0 0 0 .8 .45 .45 0 0 0 .7-.3l-.5-.6z" fill-rule="evenodd"/>
</g>
<path d="M64.8 6.5v2.3M98.9 3.6v2.3M126.8 6.6v2.2" fill="none" stroke="#000" stroke-width=".28"/>
<g fill="none" stroke="#de0000" stroke-width=".42">
<path d="M51.1 3l1 .1a1.4 1.4 0 0 1 .6 1.2l.7 2.5a.95 .95 0 0 0 1.1 .4h2.8M52.7 3.9h5.4l-.8 2.4h-4M80.1 3.6h2.8v1.7h1.7v4.2h-4.5zM81 7.1h2.8M81 6.2h2.8M81 8.1h2.8M82.9 3.6l1.7 1.7M115.1 5.5l-1.3-1.2-.1-.5-1.2-.7-.3 .3 .7 1.1 .5 .2 1.3 1.3M115.9 6l2.2 2.2v.3l-.5 .5h-.3l-2.2-2.2zM115.9 6l.7-.7a1.19 1.19 0 0 0 1.3-.3 1.19 1.19 0 0 0 .2-1.4l-.9 .9-.4-.5 .8-.8a1.19 1.19 0 0 0-1.4 .1 1.19 1.19 0 0 0-.2 1.4l-3.8 3.7v.3l.3 .3h.3l2.3-2.2M143.2 3.2l.4-.2h6l.4 .2v4.4l-.2 .4-.9 .1v1.3l-1.4-1.3h-3.9l-.4-.3zM145.4 5.8l.4-.1h1.6a.61 .61 0 0 1 .6 .6v1h-2.8v-1z"/>
<path d="M145.8 6.5v.8M147.3 6.5v.8"/>
<circle cx="53.9" cy="8.4" r=".49"/>
<circle cx="56.7" cy="8.4" r=".49"/>
<circle cx="146.6" cy="4.5" r=".75"/>
</g>
<path d="M0 261.4h215.9v18h-215.9z" fill-rule="evenodd" fill="#fff"/>
<path d="M23.8 262.9l3.4 6h-6.9z" fill="#231f20"/>
<path d="M22.1 267.7h1.3l-.4 .5h-.3a.55 .55 0 0 1-.6-.5z" fill-rule="evenodd" fill="#fff"/>
<path d="M22.1 267.7h1.3l-.4 .5h-.3a.55 .55 0 0 1-.6-.5z" fill="none" stroke="#231f20" stroke-width=".34"/>
<path d="M22.1 267.7h1.3l-.4 .5h-.5zM22.6 265.8h.1M22.6 265.8h2.3zM23.7 265.9h.1M23.7 264.9v1zM24 267.7h.1" fill="none" stroke="#fff" stroke-width=".34"/>
<path d="M24.7 265.8l-.7 1.9z" fill="#fff"/>
<path d="M24.7 265.8l-.7 1.9z" fill="none" stroke="#fff" stroke-width=".34"/>
<path d="M24.7 265.8l.7 1.9z" fill="#fff"/>
<path d="M22.8 265.8l-.7 1.9zM22.8 265.8l.6 1.9zM24.7 265.8l.7 1.9zM25.3 267.7h.1" fill="none" stroke="#fff" stroke-width=".34"/>
<path d="M24.1 267.7h1.3a.65 .65 0 0 1-.6 .5 .65 .65 0 0 1-.7-.5z" fill-rule="evenodd" fill="#fff"/>
<path d="M24.1 267.7h1.3a.65 .65 0 0 1-.6 .5 .65 .65 0 0 1-.7-.5z" fill="none" stroke="#231f20" stroke-width=".34"/>
<path d="M24 267.7h.1M24.1 267.7h1.3l-.4 .5h-.5z" fill="none" stroke="#fff" stroke-width=".34"/>
<path d="M19 261.7h177.8" fill="none" stroke="#000" stroke-width=".53"/>
<text font-size="5.3" x="62.9" y="31.2">AM26C31 Quadruple Differential Line Driver</text>
<g font-size="4.2">
<text x="20" y="41.8">1 Features</text>
<text x="111.1" y="41.8">3 Description</text>
<text x="20" y="118.5">2 Applications</text>
</g>
<g font-size="3.5">
<text x="20" y="47.9">•</text>
<text x="25" y="47.9">Meets or exceeds the requirements of TIA/</text>
<text x="111.1" y="47.9">The</text>
<text x="119.7" y="47.9">AM26C31</text>
<text x="138" y="47.9">device</text>
<text x="150.7" y="47.9">is</text>
<text x="155.8" y="47.9">a</text>
<text x="160.3" y="47.9">differential</text>
<text x="179" y="47.9">line</text>
<text x="187.1" y="47.9">driver</text>
<text x="25" y="52.2">EIA-422-B and ITU recommendation V.11</text>
<text x="111.1" y="52.2">with complementary outputs, designed to meet the</text>
<text x="20" y="56.4">•</text>
<text x="25" y="56.4">Low power, I</text>
<text x="49.6" y="56.4">= 100μA typical</text>
<text x="111.1" y="56.4">requirements</text>
<text x="134.3" y="56.4">of</text>
<text x="139.9" y="56.4">TIA/EIA-422-B</text>
<text x="165.2" y="56.4">and</text>
<text x="173.7" y="56.4">ITU</text>
<text x="182" y="56.4">(formerly</text>
<text x="20" y="60.6">•</text>
<text x="20" y="64.9">•</text>
<text x="25" y="60.6">Operates from a single 5V supply</text>
<text x="25" y="64.9">High speed, t</text>
<text x="51.9" y="64.9">= t</text>
<text x="62.1" y="64.9">= 7ns typical</text>
<text x="111.1" y="60.6">CCITT).</text>
<text x="111.1" y="64.9">capability for driving balanced lines, such as twisted-</text>
<text x="127.1" y="60.6">The</text>
<text x="136.7" y="60.6">3-state</text>
<text x="150.9" y="60.6">outputs</text>
<text x="166" y="60.6">have</text>
<text x="177.1" y="60.6">high-current</text>
<text x="20" y="69.1">•</text>
<text x="25" y="69.1">Low pulse distortion, t</text>
<text x="66" y="69.1">= 0.5ns typical</text>
<text x="111.1" y="69.1">pair</text>
<text x="119.7" y="69.1">or</text>
<text x="125.5" y="69.1">parallel-wire</text>
<text x="147.2" y="69.1">transmission</text>
<text x="169.7" y="69.1">lines,</text>
<text x="180.6" y="69.1">and</text>
<text x="189.2" y="69.1">they</text>
<text x="20" y="73.3">•</text>
<text x="20" y="77.6">•</text>
<text x="25" y="73.3">High output impedance in power-off conditions</text>
<text x="25" y="77.6">Improved replacement for AM26LS31 device</text>
<text x="111.1" y="77.6">condition. The enable functions are common to all</text>
<text x="111.1" y="73.3">provide the high-impedance state in the power-off</text>
<text x="20" y="81.8">•</text>
<text x="25" y="81.8">Available in Q-temp automotive</text>
<text x="111.1" y="81.8">four drivers and offer the choice of an active-high</text>
<text x="25" y="86.6">–</text>
<text x="30" y="86.6">High-reliability automotive applications</text>
<text x="111.1" y="86">(G) or active-low ( G) enable input. BiCMOS circuitry</text>
<text x="25" y="90.8">–</text>
<text x="25" y="95">–</text>
<text x="30" y="90.8">Configuration control and print support</text>
<text x="30" y="95">Qualification to automotive standards</text>
<text x="111.1" y="90.3">reduces power consumption without sacrificing speed.</text>
<text x="20" y="99.3">•</text>
<text x="25" y="99.3">On products compliant to MIL-PRF-38535, all</text>
<text x="111.1" y="100.9">from</text>
<text x="111.1" y="96.6">The AM26C31C device is characterized for operation</text>
<text x="121.8" y="100.9">0°C</text>
<text x="131.4" y="100.9">to</text>
<text x="138" y="100.9">70°C,</text>
<text x="150.6" y="100.9">the</text>
<text x="159.2" y="100.9">AM26C31I</text>
<text x="179.5" y="100.9">device</text>
<text x="193.3" y="100.9">is</text>
<text x="25" y="103.5">parameters are tested unless otherwise noted. On</text>
<text x="25" y="107.7">all other products, production processing does not</text>
<text x="111.1" y="105.1">characterized for operation from –40°C to +85°C,</text>
<text x="25" y="112">necessarily include testing of all parameters.</text>
<text x="111.1" y="109.3">the AM26C31Q device is characterized for operation</text>
<text x="111.1" y="113.6">over the automotive temperature range of –40°C to</text>
<text x="111.1" y="117.8">+125°C, and the AM26C31M device is characterized</text>
<text x="20" y="124.7">•</text>
<text x="25" y="124.7">Chemical and gas sensors</text>
<text x="111.1" y="122">for operation over the full military temperature range</text>
<text x="20" y="128.9">•</text>
<text x="25" y="128.9">Field transmitters: temperature sensors and</text>
<text x="111.1" y="126.3">of –55°C to +125°C.</text>
<text x="20" y="137.4">•</text>
<text x="25" y="133.1">pressure sensors</text>
<text x="25" y="137.4">Military: radars and sonars</text>
<text x="136.2" y="132.6">Package Information</text>
<text x="20" y="141.6">•</text>
<text x="25" y="141.6">Motor control: brushless DC and brushed DC</text>
<text x="20" y="145.8">•</text>
<text x="25" y="145.8">Military and avionics imaging</text>
<text x="20" y="150.1">•</text>
<text x="25" y="150.1">Temperature sensors and controllers using</text>
<text x="25" y="154.3">modbus</text>
<text x="82.7" y="249.6">Common Application Diagram</text>
</g>
<text font-size="3.2" fill="#00f" x="182.6" y="21.1">AM26C31</text>
<g font-size="2.8">
<text x="114.9" y="137">PART NUMBER</text>
<text x="143.9" y="137">PACKAGE</text>
<text x="168.6" y="137">PACKAGE SIZE</text>
<text x="140.1" y="142">CDIP (J, 16)</text>
<text x="165.7" y="142">19.56mm × 6.92mm</text>
<text x="140.1" y="146.9">PDIP (N, 16)</text>
<text x="165.7" y="146.9">19.3mm × 6.35mm</text>
<text x="140.1" y="151.8">SO (NS, 16)</text>
<text x="165.7" y="151.8">10.3mm × 5.3mm</text>
<text x="111.9" y="159.2">AM26C31</text>
<text x="140.1" y="156.7">CFP (W, 16)</text>
<text x="140.1" y="161.6">SOIC (D, 16)</text>
<text x="165.7" y="156.7">10.3mm × 6.73mm</text>
<text x="165.7" y="161.6">9.9mm × 3.91mm</text>
<text x="140.1" y="166.6">SSOP (DB, 16)</text>
<text x="165.7" y="166.6">6.2mm × 5.3mm</text>
<text x="140.1" y="171.5">TSSOP (PW, 16)</text>
<text x="165.7" y="171.5">5.mm × 4.4mm</text>
<text x="140.1" y="176.4">LCCC (FK, 20)</text>
<text x="165.7" y="176.4">8.89mm × 8.89mm</text>
<text x="111.1" y="183.2">(1)</text>
<text x="118.6" y="183.2">For more information, see Section 11.</text>
<text x="111.1" y="186.6">(2)</text>
<text x="118.6" y="186.6">The package size (length × width) is a nominal value and</text>
<text x="118.6" y="190">includes pins, where applicable.</text>
<text x="27.9" y="265.5">An IMPORTANT NOTICE at the end of this data sheet addresses availability, warranty, changes, use in safety-critical applications,</text>
<text x="27.9" y="268.9">intellectual property matters and other important disclaimers. PRODUCTION DATA.</text>
</g>
<g font-size="2.6">
<text x="44.8" y="57.1">CC</text>
<text x="45.8" y="65.6">PLH</text>
<text x="55.9" y="65.6">PHL</text>
<text x="59.1" y="69.8">sk(p)</text>
</g>
<text font-size="2.5" x="132.6" y="24.3">SLLS103P – DECEMBER 1990 – REVISED MARCH 2024</text>
<g font-size="2.1" fill="#00f">
<text x="157.8" y="136.1">(1)</text>
<text x="189.6" y="136.1">(2)</text>
</g>
<g font-size="1.7">
<text x="106.6" y="193">V</text>
<text x="108.7" y="196.3">V</text>
<text x="72.4" y="203">Input 1 Signal</text>
<text x="91" y="201.5">1A</text>
<text x="94.8" y="203">1</text>
<text x="99.2" y="198.2">0.1 PF</text>
<text x="107" y="199.3">16</text>
<text x="119.7" y="203">15</text>
<text x="122.9" y="201.5">4A</text>
<text x="133.3" y="203">Input 4 Signal</text>
<text x="91" y="206">1Y</text>
<text x="94.8" y="207.5">2</text>
<text x="119.7" y="207.5">14</text>
<text x="122.9" y="206">4Y</text>
<text x="91.1" y="210.5">1Z</text>
<text x="94.8" y="212">3</text>
<text x="119.7" y="212">13</text>
<text x="122.9" y="210.5">4Z</text>
<text x="91.7" y="217.2">G</text>
<text x="94.8" y="218.7">4</text>
<text x="119.7" y="218.7">12</text>
<text x="122.9" y="217.2">G</text>
<text x="126.6" y="218.7">Active Low Enable Signal</text>
<text x="91.1" y="223.9">2Z</text>
<text x="94.8" y="225.4">5</text>
<text x="119.7" y="225.4">11</text>
<text x="122.9" y="223.9">3Z</text>
<text x="91" y="228.4">2Y</text>
<text x="91" y="232.9">2A</text>
<text x="94.8" y="229.9">6</text>
<text x="119.7" y="229.9">10</text>
<text x="122.9" y="228.4">3Y</text>
<text x="122.9" y="232.9">3A</text>
<text x="72.4" y="234.4">Input 2 Signal</text>
<text x="94.8" y="234.4">7</text>
<text x="107.5" y="238.1">8</text>
<text x="120.2" y="234.4">9</text>
<text x="133.3" y="234.4">Input 3 Signal</text>
<text x="108.7" y="241.1">GND</text>
</g>
<g font-size="1.3">
<text x="72.6" y="208.8">Output 1</text>
<text x="138.2" y="208.8">Output 4</text>
<text x="70.6" y="210.4">Differential Pair</text>
<text x="136.2" y="210.4">Differential Pair</text>
<text x="72.6" y="226.8">Output 2</text>
<text x="138.2" y="226.8">Output 3</text>
<text x="70.6" y="228.3">Differential Pair</text>
<text x="136.2" y="228.3">Differential Pair</text>
</g>
<text font-size="1.2" x="126.4" y="243">Copyright © 2016, Texas Instruments Incorporated</text>
<g font-size="1.1">
<text x="107.7" y="193.2">CC</text>
<text x="109.8" y="196.5">CC</text>
</g>
</svg>
